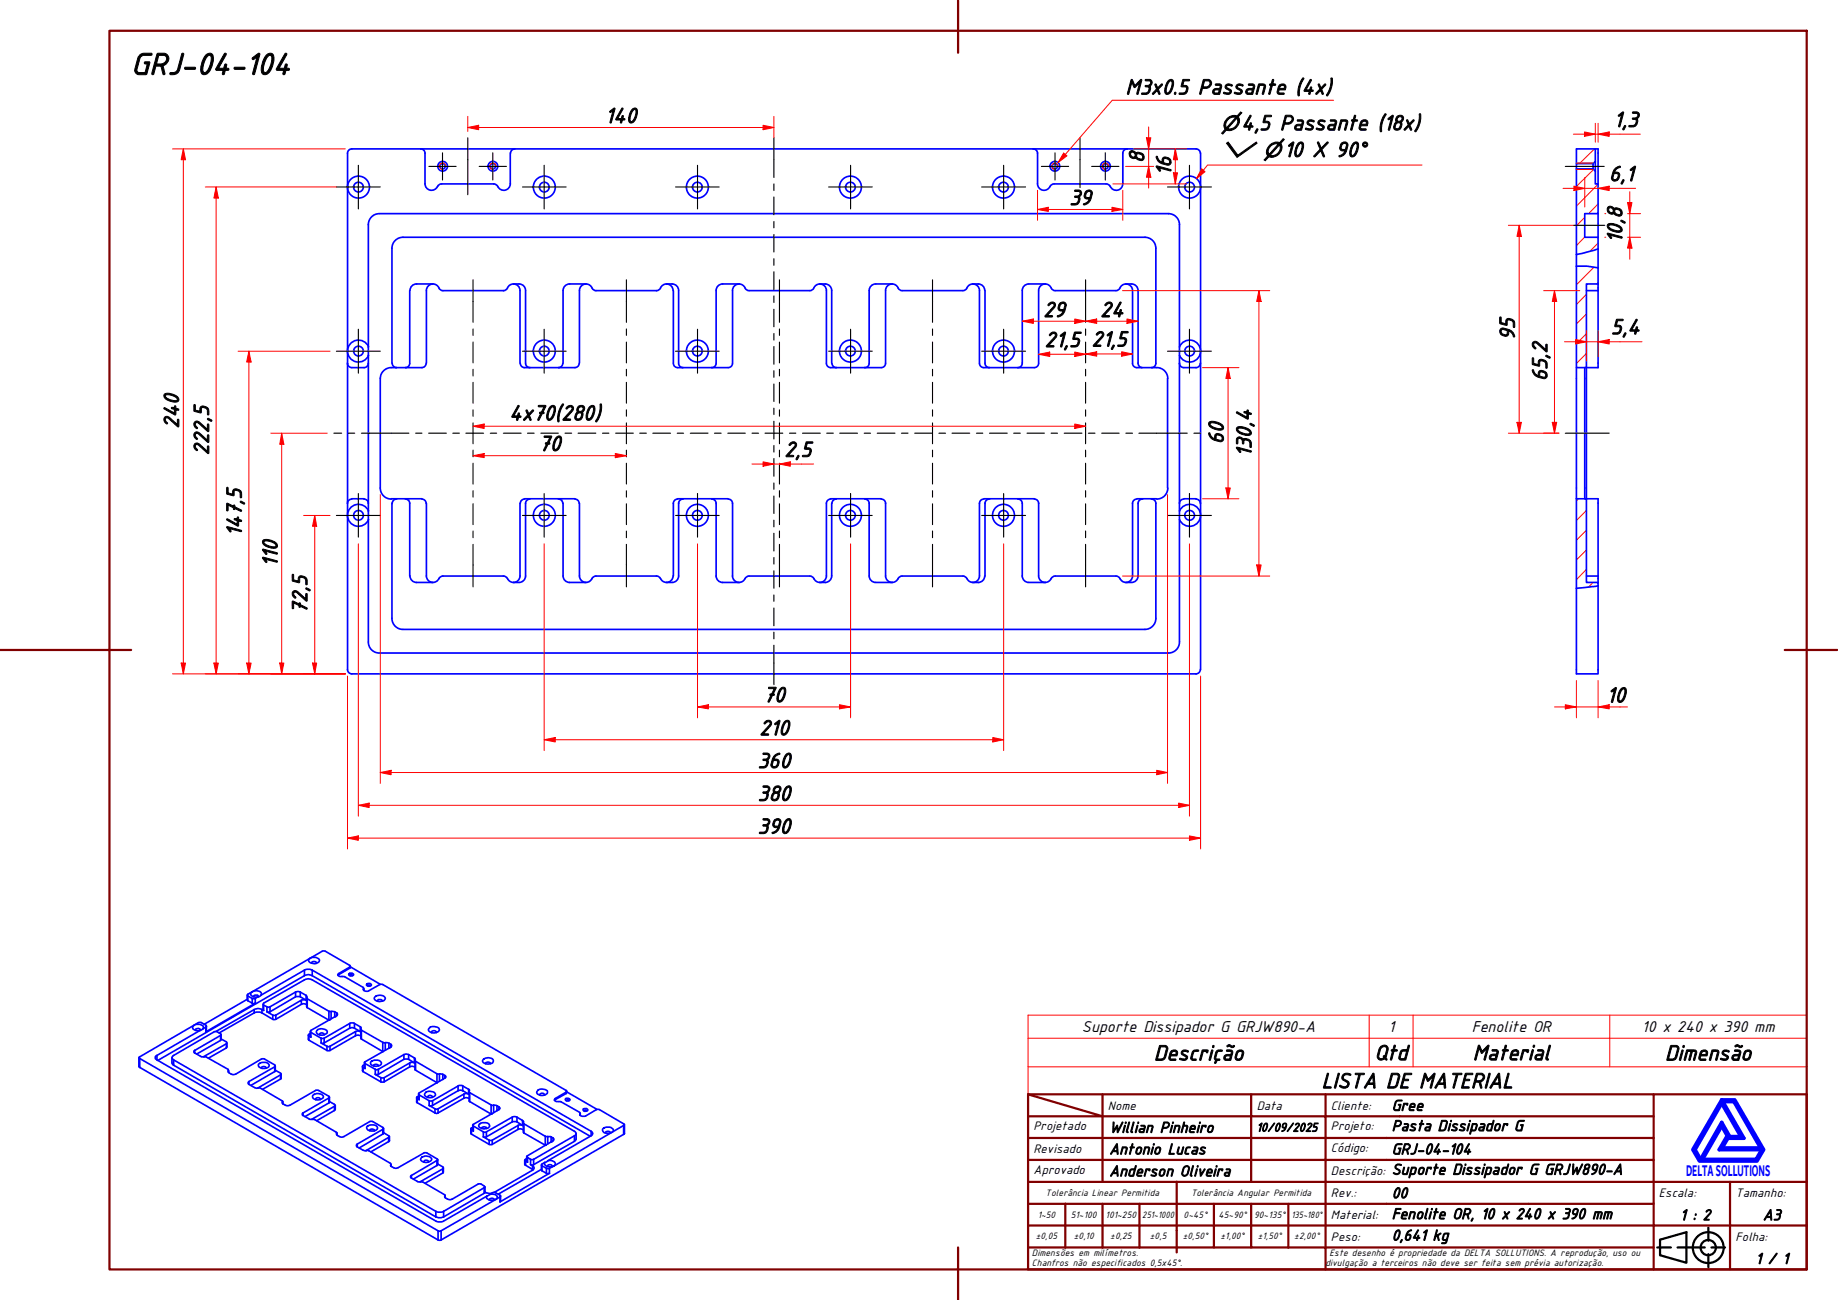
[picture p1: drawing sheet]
<svg xmlns="http://www.w3.org/2000/svg" width="420mm" height="297mm" viewBox="0 0 420 297" stroke-linecap="round" stroke-linejoin="round" font-family="sans-serif">
<!-- layer: Hatch (ABNT) -->
<g fill="none" stroke="#f00" stroke-width=".23">
<path d="M364.3 38.7l-3.9 3.9M364.5 34l-3.4 3.4M362.3 54.2l-1.9 1.9M362.3 49.6l-1.9 2M365.3 55.5l-1.8 1.9M365.3 46.6l-2.1 2.2M365.3 42.1l-4.9 5M362.6 76.2l-2.2 2.3M362.6 71.7l-2.2 2.3M362.6 67.2l-2.2 2.4M364.4 61.1l-4 4M365.3 64.6l-.3 .3"/>
<path d="M362.6 80.8l-2.2 2.2M360.8 114l-.4 .5M362.6 116.6l-2.2 2.3M362.6 130.1l-2.2 2.3M362.6 125.7l-2.2 2.2M362.6 121.1l-2.2 2.3M364.2 133.1l-1.1 1.1"/>
</g>
<!-- layer: Visible (ABNT) -->
<g fill="none" stroke="#00f" stroke-width=".38">
<path d="M79.4 35v45.2M96.2 34a.98 .98 0 0 1 1 1M97.2 35v7a1.49 1.49 0 0 0 1.1 1.5 1.49 1.49 0 0 0 1.7-.9M116.6 35v7a1.49 1.49 0 0 1-1.1 1.5 1.49 1.49 0 0 1-1.7-.9M117.7 34a.98 .98 0 0 0-1 1M236.2 34a.98 .98 0 0 1 1 1M237.2 35v7a1.49 1.49 0 0 0 1.2 1.5 1.49 1.49 0 0 0 1.6-.9M256.7 35v7a1.49 1.49 0 0 1-1.2 1.5 1.49 1.49 0 0 1-1.7-.9M257.7 34a.98 .98 0 0 0-1 1M273.4 34a.98 .98 0 0 1 1 1M273.4 34h-193a.98 .98 0 0 0-1 1M274.4 35v45.2"/>
<path d="M360.4 38.6h3.8l.5 .5v2.9h.6v6.8h-3v5.4h3v2.7M360.4 38.6v22.2M364.2 37.4v1.2M364.7 36.9v-2.9h-4.3v3.4M364.7 36.9l-.5 .5h-3.8v1.2M364.7 34h.6v8M364.7 36.9v2.2M86.7 48.8a2.51 2.51 0 0 0-2.5 2.5v95.4M86.7 48.8h180.4M89.6 56.7v26.3M100.9 42l-.5 .2-.4 .4M101 42h11.9"/>
<path d="M112.9 42l.5 .2 .4 .4M241 42l-.6 .2-.4 .4M241 42h11.9l.5 .2 .4 .4M264.2 56.7a2.51 2.51 0 0 0-2.5-2.5h-169.6a2.51 2.51 0 0 0-2.5 2.5M264.2 56.7v26.3M267.1 48.8a2.51 2.51 0 0 1 2.5 2.5v95.4M365.3 56.9l-4.9 1.3M365.3 56.9v27.1h-2.7v30h2.7v19.1M365.3 48.8v5.4M84.3 79.2a2.51 2.51 0 0 0-2.9-1.4 2.51 2.51 0 0 0-2 2.4M93.7 66.4v16.6M97.5 66.4v16.6"/>
<path d="M98.9 64.9h-3.7a1.49 1.49 0 0 0-1.5 1.5M100.3 65.8a1.49 1.49 0 0 0-1.6-.9 1.49 1.49 0 0 0-1.2 1.5M100.3 65.8l.4 .4 .6 .2M116 65.8l-.4 .4-.5 .2h-13.9M117.4 64.9l-1 .3-.4 .6M117.4 64.9a1.49 1.49 0 0 1 1.5 1.5M117.4 64.9a2.28 2.28 0 0 1 2.5 .6l.2 .9M118.9 66.4v16.6M120.1 66.4v16.6M128.7 66.4v16.6M132.5 66.4v16.6M133.9 64.9h-3.7a1.49 1.49 0 0 0-1.5 1.5"/>
<path d="M135.3 65.8a1.49 1.49 0 0 0-1.7-.9 1.49 1.49 0 0 0-1.1 1.5M135.3 65.8l.4 .4 .5 .2M136.2 66.4h13.9M151 65.8l-.4 .4-.5 .2M151 65.8a1.49 1.49 0 0 1 1.7-.9 1.49 1.49 0 0 1 1.2 1.5M152.4 64.9h1.3M153.6 64.9a1.49 1.49 0 0 1 1.5 1.5M153.9 66.4v16.6M155.1 66.4v16.6M163.7 66.4v16.6M165.2 64.9h3.8M165.2 64.9a1.49 1.49 0 0 0-1.5 1.5"/>
<path d="M167.4 66.4v16.6M170.3 65.8a1.49 1.49 0 0 0-1.7-.9 1.49 1.49 0 0 0-1.2 1.5M170.3 65.8l.4 .4 .5 .2M171.3 66.4h13.8M186 65.8l-.3 .4-.6 .2M186.1 65.8a1.49 1.49 0 0 1 1.6-.9 1.49 1.49 0 0 1 1.2 1.5M187.4 64.9a2.28 2.28 0 0 1 2.4 .6l.3 .9M188.9 66.4v16.6M190.1 66.4v16.6M198.7 66.4v16.6M202.4 66.4v16.6M204 64.9h-3.8a1.49 1.49 0 0 0-1.5 1.5"/>
<path d="M205.3 65.8a1.49 1.49 0 0 0-1.7-.9 1.49 1.49 0 0 0-1.2 1.5M205.3 65.8l.4 .4 .5 .2M206.2 66.4h13.9M221 65.8l-.3 .4-.6 .2M221 65.8a1.49 1.49 0 0 1 1.7-.9 1.49 1.49 0 0 1 1.2 1.5M222.4 64.9a2.28 2.28 0 0 1 2.4 .6l.3 .9M223.9 66.4v16.6M225.2 66.4v16.6M233.7 66.4v16.6M235.2 64.9a1.49 1.49 0 0 0-1.5 1.5M235.2 64.9h3.8M237.4 66.4v16.6"/>
<path d="M238.9 64.9l.7 .1 .7 .8M238.9 64.9a1.49 1.49 0 0 0-1.5 1.5M240.3 65.8l.4 .4 .5 .2h13.9M256 65.8l-.3 .4-.6 .2M256 65.8a1.49 1.49 0 0 1 1.7-.9 1.49 1.49 0 0 1 1.2 1.5M257.4 64.9a2.33 2.33 0 0 1 2.5 .6l.3 .9M258.9 66.4v16.6M260.2 66.4v16.6M269.6 79.2a2.51 2.51 0 0 1 2.8-1.4 2.51 2.51 0 0 1 2 2.4M360.4 60.8v23.2h2.2v-19.1h2.7M360.4 60.8a16.3 16.3 0 0 1 4.9 .4M362.6 66.4h2.7"/>
<path d="M79.4 80.2v72.8M79.4 80.2a2.51 2.51 0 0 0 2 2.5 2.51 2.51 0 0 0 2.9-1.5M79.4 83a.98 .98 0 0 0 1 1h2.8M84.2 83a.98 .98 0 0 1-1 1M86.9 86.5v25a2.51 2.51 0 0 0 2.5 2.5M89.4 84h7.1M89.4 84a2.51 2.51 0 0 0-2.5 2.5M89.7 83a.98 .98 0 0 0 .9 1M93.7 83a.98 .98 0 0 1-1 1M97.4 83a.98 .98 0 0 1-1 1M118.9 83a.98 .98 0 0 0 1 1h11.5M120.1 83a.98 .98 0 0 0 1 1"/>
<path d="M128.7 83a.98 .98 0 0 1-1 1M132.4 83a.98 .98 0 0 1-1 1M153.9 83a.98 .98 0 0 0 1 1M154.9 84h11.5M155.1 83a.98 .98 0 0 0 1 1M163.7 83a.98 .98 0 0 1-1 1M167.4 83a.98 .98 0 0 1-.9 1M188.9 83a.98 .98 0 0 0 1 1M190.2 83a.98 .98 0 0 0 1 1M198.7 83a.98 .98 0 0 1-1 1M202.4 83a.98 .98 0 0 1-.9 1h-11.6M223.9 83a.98 .98 0 0 0 1 1"/>
<path d="M224.9 84h11.6M225.2 83a.98 .98 0 0 0 1 1M233.7 83a.98 .98 0 0 1-1 1M237.4 83a.98 .98 0 0 1-1 1M258.9 83a.98 .98 0 0 0 1 1M259.9 84h3.3a2.93 2.93 0 0 1 3.7 1.9l.1 .6M260.2 83a.98 .98 0 0 0 .9 1M264.2 83a.98 .98 0 0 1-1 1M266.9 86.5v25M269.6 83a.98 .98 0 0 0 1 1M270.6 84h2.8M274.4 83a.98 .98 0 0 1-1 1"/>
<path d="M274.4 80.2a2.51 2.51 0 0 1-2 2.5 2.51 2.51 0 0 1-2.8-1.5M274.4 80.2v72.8M360.4 84v70h4.9v-20.2M362.3 84v30M80.4 114h2.8M80.4 114a.98 .98 0 0 0-1 1M83.2 114a.98 .98 0 0 1 1 1M84.3 116.8a2.51 2.51 0 0 0-3.9-1 2.51 2.51 0 0 0 0 3.9 2.51 2.51 0 0 0 3.9-1M89.4 114h7.1M89.6 115v26.3M90.6 114a.98 .98 0 0 0-.9 1M92.7 114a.98 .98 0 0 1 1 1"/>
<path d="M93.7 115v16.6M96.4 114a.98 .98 0 0 1 1 1M97.5 115v16.6a1.55 1.55 0 0 0 1.3 1.5 1.55 1.55 0 0 0 1.7-1.1l.8-.4M118.9 115v16.6a1.49 1.49 0 0 1-1.5 1.5M119.9 114h11.5M119.9 114a.98 .98 0 0 0-1 1M120.1 115v16.6a1.49 1.49 0 0 1-1.5 1.5h-1.2M121.1 114a.98 .98 0 0 0-1 1M127.7 114a.98 .98 0 0 1 1 1M128.7 115v16.6a1.49 1.49 0 0 0 1.5 1.5h3.7M131.4 114a.98 .98 0 0 1 1 1M132.5 115v16.6a1.55 1.55 0 0 0 1.3 1.5 1.55 1.55 0 0 0 1.7-1.1l.7-.4"/>
<path d="M153.9 115v16.6M154.9 114h11.5M154.9 114a.98 .98 0 0 0-1 1M155.1 115v16.6a1.49 1.49 0 0 1-1.5 1.5M156.1 114a.98 .98 0 0 0-1 1M162.7 114a.98 .98 0 0 1 1 1M163.7 115v16.6a1.49 1.49 0 0 0 1.5 1.5M166.5 114a.98 .98 0 0 1 .9 1M167.4 115v16.6a1.55 1.55 0 0 0 1.4 1.5 1.55 1.55 0 0 0 1.7-1.1l.7-.4M188.9 115v16.6a1.49 1.49 0 0 1-1.2 1.5 1.49 1.49 0 0 1-1.6-.9M189.9 114h11.5M189.9 114a.98 .98 0 0 0-1 1"/>
<path d="M190.1 115v16.6a1.49 1.49 0 0 1-1.5 1.5h-1.2M191.2 114a.98 .98 0 0 0-1 1M197.7 114a.98 .98 0 0 1 1 1M198.7 115v16.6a1.49 1.49 0 0 0 1.5 1.5h3.8M201.5 114a.98 .98 0 0 1 .9 1M202.4 115v16.6a1.49 1.49 0 0 0 1.2 1.5 1.49 1.49 0 0 0 1.7-.9M223.9 115v16.6a1.55 1.55 0 0 1-1.4 1.5 1.55 1.55 0 0 1-1.6-1.1l-.8-.4M224.9 114a.98 .98 0 0 0-1 1M224.9 114h11.6M225.2 115v16.6M226.2 114a.98 .98 0 0 0-1 1M232.7 114a.98 .98 0 0 1 1 1"/>
<path d="M233.7 115v16.6a1.49 1.49 0 0 0 1.5 1.5M236.4 114a.98 .98 0 0 1 1 1M237.4 115v16.6a1.49 1.49 0 0 0 1.5 1.5M258.9 115v16.6a1.55 1.55 0 0 1-1.4 1.5 1.55 1.55 0 0 1-1.6-1.1l-.8-.4M259.9 114a.98 .98 0 0 0-1 1M259.9 114h4.5M260.2 115v16.6a1.49 1.49 0 0 1-1.5 1.5h-1.3M261.1 114a.98 .98 0 0 0-.9 1M263.2 114a.98 .98 0 0 1 1 1M264.2 115v26.3M267 111.5a2.51 2.51 0 0 1-2.6 2.5M269.6 116.8a2.51 2.51 0 0 1 3.9-1 2.51 2.51 0 0 1 0 3.9 2.51 2.51 0 0 1-3.9-1"/>
<path d="M270.6 114a.98 .98 0 0 0-1 1M270.6 114h2.8M273.4 114a.98 .98 0 0 1 1 1M360.4 114h2.2v19.1h2.7v.7M93.7 131.6a1.49 1.49 0 0 0 1.5 1.5h3.7M101.2 131.6h13.9l.5 .2 1.1 1.1 .7 .2M136.2 131.6h13.9M152.4 133.1h1.3M153.9 131.6a1.55 1.55 0 0 1-1.4 1.5 1.55 1.55 0 0 1-1.7-1.1l-.7-.4M165.2 133.1h3.8M171.3 131.6h13.8M185.1 131.6l.6 .2 .3 .4"/>
<path d="M206.2 131.6l-.5 .2-.4 .4M206.2 131.6h13.9M225.1 131.6a1.49 1.49 0 0 1-1.5 1.5h-1.2M235.2 133.1h3.8M255.1 131.6h-13.9l-.5 .2-1.1 1.1-.7 .2M362.6 131.6h2.7M365.3 133.8l-4.9 .6M79.4 153a.98 .98 0 0 0 1 1h193M84.2 146.7a2.51 2.51 0 0 0 2.5 2.5M86.7 149.2h180.4M89.6 141.3a2.51 2.51 0 0 0 2.5 2.5h169.6a2.51 2.51 0 0 0 2.5-2.5M269.6 146.7a2.51 2.51 0 0 1-2.5 2.5"/>
<path d="M274.4 153a.98 .98 0 0 1-1 1M77.5 222.7l-.2 .2M77.5 222.4l-.3 .3 .1 .2 .9 .2M78.8 223.2l4.2 2.4M79.8 222.6l.7-.2 .3 .2a.56 .56 0 0 1-.5 .4 .56 .56 0 0 1-.5-.4zM79.9 221l-2.4 1.4v.3M80 222.9a.29 .29 0 0 1 .3-.2 .29 .29 0 0 1 .3 .2M80.1 221l-2.6 1.7M80.1 220.9l6.8 4M83.1 226.1v.1M83.8 224.9a.55 .55 0 0 1 .7-.2 .55 .55 0 0 1 .3 .5l-.6 .1-.4-.1zM84.1 225.3a.29 .29 0 0 1 .3-.3 .29 .29 0 0 1 .2 .3"/>
<path d="M86.8 225l-2.5 1.4a.7 .7 0 0 1-.7 .1 .7 .7 0 0 1-.5-.6M31.7 243.7l.2 .2M64.3 246.4l-.2 .2M76.6 253.5l-.1 .2M126.9 251.3l-.2 .1M126.9 251l-.2 .4 .3 .2 .8 .1M126.9 251v.3M128.3 251.8l4.2 2.4M129.2 251.1a.55 .55 0 0 1 .7-.2 .55 .55 0 0 1 .3 .5l-.6 .2-.3-.2zM129.4 249.5l-2.5 1.5M129.5 251.5l.3-.2 .2 .2M129.5 249.6l-.1 .3-2.5 1.4"/>
<path d="M129.5 249.5l7 4M132.7 254.7l-.1 .1M133.4 253.4l.7-.1 .3 .2a.56 .56 0 0 1-.6 .4 .56 .56 0 0 1-.5-.4zM133.5 253.9l.4-.3 .2 .3M136.3 253.5l-2.4 1.5a.81 .81 0 0 1-1.3-.5M142.7 259l-.1 .2M89 260.7l-.2 .1M101.3 267.8l-.1 .2M120 266.1l.1 .1M121.7 267.2l.2 .1M100.1 283.3h.7"/>
<circle cx="101.2" cy="38" r=".6"/>
<circle cx="101.2" cy="38" r="1.11"/>
<circle cx="112.7" cy="38" r=".6"/>
<circle cx="112.7" cy="38" r="1.11"/>
<circle cx="241.1" cy="38" r=".6"/>
<circle cx="241.1" cy="38" r="1.11"/>
<circle cx="252.7" cy="38" r=".6"/>
<circle cx="252.7" cy="38" r="1.11"/>
<circle cx="81.9" cy="42.8" r="1.11"/>
<circle cx="81.9" cy="42.8" r="2.51"/>
<circle cx="124.4" cy="42.8" r="1.11"/>
<circle cx="124.4" cy="42.8" r="2.51"/>
<circle cx="159.4" cy="42.8" r="1.11"/>
<circle cx="159.4" cy="42.8" r="2.51"/>
<circle cx="194.4" cy="42.8" r="1.11"/>
<circle cx="194.4" cy="42.8" r="2.51"/>
<circle cx="229.4" cy="42.8" r="1.11"/>
<circle cx="229.4" cy="42.8" r="2.51"/>
<circle cx="271.9" cy="42.8" r="1.11"/>
<circle cx="271.9" cy="42.8" r="2.51"/>
<circle cx="81.9" cy="80.2" r="1.11"/>
<circle cx="124.4" cy="80.2" r="1.11"/>
<circle cx="124.4" cy="80.2" r="2.51"/>
<circle cx="159.4" cy="80.2" r="1.11"/>
<circle cx="159.4" cy="80.2" r="2.51"/>
<circle cx="194.4" cy="80.2" r="1.11"/>
<circle cx="194.4" cy="80.2" r="2.51"/>
<circle cx="229.4" cy="80.2" r="1.11"/>
<circle cx="229.4" cy="80.2" r="2.51"/>
<circle cx="271.9" cy="80.2" r="1.11"/>
<circle cx="81.9" cy="117.7" r="1.11"/>
<circle cx="124.4" cy="117.7" r="1.11"/>
<circle cx="124.4" cy="117.7" r="2.51"/>
<circle cx="159.4" cy="117.7" r="1.11"/>
<circle cx="159.4" cy="117.7" r="2.51"/>
<circle cx="194.4" cy="117.7" r="1.11"/>
<circle cx="194.4" cy="117.7" r="2.51"/>
<circle cx="229.4" cy="117.7" r="1.11"/>
<circle cx="229.4" cy="117.7" r="2.51"/>
<circle cx="271.9" cy="117.7" r="1.11"/>
</g>
<!-- layer: Visible Narrow (ABNT) -->
<path d="M101.9 38.1a.73 .73 0 0 0-.6-.8 .73 .73 0 0 0-.8 .6 .73 .73 0 0 0 .6 .8M113.4 38.1a.73 .73 0 0 0-.6-.8 .73 .73 0 0 0-.8 .6 .73 .73 0 0 0 .6 .8M241.9 38.1a.73 .73 0 0 0-.6-.8 .73 .73 0 0 0-.9 .6 .73 .73 0 0 0 .6 .8M253.4 38.1a.73 .73 0 0 0-.6-.8 .73 .73 0 0 0-.8 .6 .73 .73 0 0 0 .6 .8M360.4 38.7h3.9M360.4 37.3h3.9" fill="none" stroke="#f00" stroke-width=".23"/>
<!-- layer: Visible (ABNT) -->
<circle cx="124.7" cy="261.7" r=".19" fill="#00f"/>
<path d="M107.6 258.9l.2 .2M119.6 258.6l.2 .3M111.8 261.5h.7" fill="none" stroke="#00f" stroke-width=".38"/>
<circle cx="112.3" cy="254.6" r=".19" fill="#00f"/>
<path d="M70.5 237.5l.1 .2M82.5 237.2l.1 .2M74.7 240h.7M82.9 244.6l.1 .2M87.1 247.2h.7M87.5 240.3h.1M94.9 244.3l.1 .2M95.2 251.8l.2 .2M99.4 254.3l.4 .1 .3-.1M99.9 247.4h.1M107.3 251.5l.1 .2" fill="none" stroke="#00f" stroke-width=".38"/>
<circle cx="75.2" cy="233.1" r=".19" fill="#00f"/>
<g fill="none" stroke="#00f" stroke-width=".38">
<path d="M46 233.7h-.7l-13.5 7.8 .1 .4M47.1 234.2l.1 .2-.1 1.4 .1-.1v-1.2M49 235.8h.7M50.4 236.2l.1 .2-.1 1.3 .1-1.3M51.8 238l.1 .3-.1 1.1 .1-1.1M57.7 228.1h.7v1.1l-.4 .1-.3-.1zM58.1 230.7l.9-.3 .6 .2 .3 .1v.7l-.6-.1-1.2 .1zM60.3 229.2l-.2 .3 .2 1.4-.2-1.4M61 230l.3 .2 .4-.2v1.2h-.7zM62.4 232h.7v.9h-.7zM69.6 223.9l.9-.3 .9 .3M69.6 221.7l.6-.2 1.2 .2v1.2l-.9-.2-.9 .2z"/>
<path d="M70.2 227.9v2.3l-.1-.2v-2M70.5 236.5v1M70.6 236.3l-.1 .2 .1 1.2M71.1 235.4l-.2 .3 .2 1.3-.2-1.3M73.4 237.2h.7v1.1l-.4 .1-.3-.1zM75.4 239.1l-.3 .1-.4-.1v.9M75.7 232.8v-1.7h-.5v2M78.2 223.1l.6 .1M79.9 221.2l.2-.4-.2-.2-5.5-3.3h-.6l-17.2 9.9-.1 .2 .1 1.2-.1-1.2M80.1 220.8v.2M81.3 236.7l.6-.2 .6 .2M81.3 236.7v-1l-5.9 3.4"/>
<path d="M81.3 236.7l-5.9 3.3v-.9M82.4 234.6l.1 .2 .1 .6M82.4 234.6l-1.6-.9h-.7l-6 3.5M82.4 234.6v1.1l-.5-.1-.6 .1M82.5 235.2v2M82.6 235.4v2l4.9 2.9v-2.1M82.6 235.4l4.9 2.8M83 225.6l.1 .3M83.1 225.9v.3M86.8 225h.7l42 24.2-.1 .7M87.5 238.2h.6M88.1 238.2l.8 .2"/>
<path d="M88.1 238.2v1.8M88.9 238.4l.6 .5-.2 .4-6 3.4 .1 1.4-.1-.1v-1.2M88.9 238.4v1M31.7 241.7v2M31.9 241.9v2l68.2 39.4v-2.1M31.9 241.9l68.2 39.3M35.6 241.3l.3-.1v1l-.4-.3zM39.7 241.2l-.2 .1a.51 .51 0 0 0-.2 .5 .51 .51 0 0 0 .4 .4v1.2l-.4-.5v-1.2M46.7 241.5h.5M52.1 244.3l.1 .7M52.3 244.6v.4M59.8 242h.7"/>
<path d="M62.8 243.8l-5.9 3.3-.2 .4 1.5 1 1.4 .2 5 2.9v.2M62.8 243.3l.1 .3-.1 .2M62.9 243.6l-.1 1.2v-1M64.1 245.2l.2 .2-.2 1.2-4.1 2.3M64.3 245.4v1M64.6 251.8v.3M64.6 251.7v.5M69.3 254.9l1.5 .9h1.1l5.1 2.9v.2M69.3 254.3l-.2 .2 .2 .4M69.3 254.3v.6M72.8 249.2h-.7l-5.8 3.3a1.46 1.46 0 0 1-1.8-.5l.1-.2M75.2 250.5l.1 .2-.1 .2"/>
<path d="M75.2 250.9v1.1M75.2 250.9l-5.9 3.4M75.2 252l-5.5 3.1M75.3 250.7l-.1 1.3M76.5 252.3l.1 .3-.1 .2v.9l-4.1 2.4M76.6 252.6v.9M77 258.9v.4M82.9 243.7v.9M83 243.4l-.1 .2 .1 1.2M85.2 256.3h-.7l-5.9 3.4a1.18 1.18 0 0 1-1.6-.8M85.8 244.3l.3 .2 .4-.2v1.2h-.7zM87.5 258l-5.8 3.4-.2 .4 1.5 1 1.3 .1 5 3v.3a1.43 1.43 0 0 0 1.7 .6l5.9-3.4h.7"/>
<path d="M87.5 257.6l.2 .3-.2 .1M87.7 257.9v1l-.2 .2v-1.1M88.8 259.5l.2 .2-.2 .2v.9l-4 2.4M89 259.7v1M93.7 243.8l-5.9 3.4v-1h-.7v1M93.7 243.8l.6-.2 .6 .3M94.7 241.7l.3 .8M94.7 241.7l-1.3-.7-.9-.1-6 3.4M94.7 241.7v1.2l-.1-.2-.9 .2v.9M94.9 242.3v2M95 242.5v2l4.9 2.9v-2.1M95 242.5l4.9 2.8"/>
<path d="M95.2 250.8v1M95.4 250.6l-.2 .1 .2 1.3M98.1 251.5h.8v1.1l-.4 .1-.4-.1zM99.9 245.3l.6 .1M100.5 245.4l.7 .1M100.5 245.4v1.7M101.2 245.5l.7 .4v.3l-6.2 3.7 .1 1.4-.1-.1v-1.2M101.2 245.5l.1 1.1M106 250.9l-5.9 3.4v-.9l-.3 .1-.4-.1v.9M106 250.9l.7-.1 .6 .2M107.1 248.9l.2 .2 .1 .6M107.1 248.9l-1.5-.9h-.7l-6 3.5"/>
<path d="M107.1 248.9v1.1l-.4-.1-.7 .1v.9M107.3 249.5v2M107.4 249.7v2l4.9 2.9v-2.1M107.4 249.7l4.9 2.8M107.6 258v.9M107.8 257.7l-.2 .2 .2 1.2M110.5 258.6l.4 .1 .3-.1v1.2h-.7zM112.3 252.5h.5M112.8 252.5l.8 .2M112.8 252.5v1.7M113.6 252.7l.7 .5-.3 .3-5.9 3.5 .1 1.4-.1-.1v-1.2M113.6 252.7l.1 1"/>
<path d="M118.4 258l-5.9 3.5v-1h-.7v1M118.4 258l.7-.1 .5 .3M119.4 256l.3 .3-.1 .4 .2 .1M119.4 256l-1.2-.7-.7-.2-6.3 3.5M119.4 256v1.2l-.1-.2-.9 .2v.8M119.6 256.6v2M119.8 256.8v2.1l4.9 2.8v-2.1M119.8 256.8l4.9 2.8M124.7 259.6l.5 .1M125.2 259.7l.8 .1M125.2 259.7v1.7M126 259.8l.6 .5-.2 .4-5.9 3.4 .1 1.4-.2-.1v-1.1"/>
<path d="M126 259.8v1.1M127.8 251.7l.5 .1M129.5 249.4v.2M131.3 258.5l.2 .1a.51 .51 0 0 1 .2 .5 .51 .51 0 0 1-.4 .4v1.3l.4-.5v-1.3M132.5 254.2l.1 .5M132.7 254.4v.3M135.1 258.5l.2 .1a.51 .51 0 0 1 .2 .5 .51 .51 0 0 1-.4 .4zM136.3 253.5h.7l5.7 3.3-.1 .4M142.6 257.2l-17 9.7M142.6 257.2v2l-41.8 24.1v-2.1M142.7 257v2M89.3 266v.5"/>
<path d="M94 269.2l1.5 .9h1.2l5 2.9v.4a1.29 1.29 0 0 0 1.7 .6l5.9-3.4h.7M94 268.6l-.1 .2 .1 .4M94 268.6v.6M99.6 276.8l.6 .2 1.2-.2v1.3l-.6 .1-1.2-.1zM99.6 279l.6 .2 1.2-.2M99.9 264.8l.2 .2-.2 .2M99.9 265.2v1.1M99.9 265.2l-5.9 3.4M99.9 266.3l-5.4 3.1M100.1 265v1.1l-.2 .2M101.2 266.6l.1 .1-.1 1.3-4 2.4M101.3 266.9v.9"/>
<path d="M101.7 273.2v.4M110.7 271l.2 .2-.2 .2v1.3l.2-.2v-1.3M111.1 272.5l1.2 .2M112.6 272.5l.4-.1 .3 .1M114.3 273.1l.1 .1-.1 .3M114.3 273.5l-13.5 7.7M114.4 273.3v1.2l-.1 .1v-1.1M120 265.1v1M120.1 264.9l-.1 .2 .1 .2v.9M121.3 264.9h.7v1.2l-.3 .1-.4-.1zM121.7 267.2v-.8l.2 .1a.51 .51 0 0 1 .2 .5 .51 .51 0 0 1-.4 .4M123.9 266l-.1 .2 .1 1.3-.1-1.3"/>
<path d="M124.9 266.9l.4 .2 .3-.2v1.2h-.7zM100.1 281.2l.4 .2 .3-.2"/>
</g>
<circle cx="88.9" cy="239.4" r=".19" fill="#00f"/>
<g fill="none" stroke="#00f" stroke-width=".38">
<path d="M56.9 247.1v.7M62.8 244.8l-5.5 3.2M64.1 245.6l-5.2 3.1M76.5 252.8l-5.3 3M83.3 243.3l-.3 .1M87.5 259.1l-5.4 3.2M88.8 259.9l-5.2 3M95.7 250.4l-.3 .2M101.2 246.6h.1M108.1 257.6l-.3 .1M113.6 253.7h.1M81.7 261.4v.7"/>
<path d="M101.2 267.1l-5.2 3M120.4 264.7l-.3 .2"/>
</g>
<circle cx="126" cy="260.9" r=".19" fill="#00f"/>
<g fill="none" stroke="#00f" stroke-width=".38">
<path d="M46 233.7l1.1 .5M49.7 235.8l.7 .4M50.4 236.6l-5.9 3.4M50.4 237.7l-5.4 3.1M50.5 237.4l1.3 .6M56.5 228.3l-9.8 5.7M56.6 227.6l1.1 .5M56.6 228.6l1.1 .6M58.1 231.4l-8 4.6M58.1 230.7l-8.8 5M58.4 229.2l-11.3 6.6M59.9 231.4l2.5 1.5"/>
<path d="M59.9 230.7l.4 .2M60.3 229.7l.7 .3M61 231.2l1.4 .8M68.9 229.5l.6-.2 .6 .3M70 227.4l-1.4-.7-.8-.1-6.1 3.4M70 227.4l.2 .5M70 227.4v1.1h-1.1M70.2 230.2l5 2.9M70.2 228.2l5 2.9M70.6 237.7l4.1 2.3M70.6 236.7l.5 .3M71.1 235.9l2.3 1.3"/>
<path d="M73.4 238.3l1.3 .8M75.7 231.1l.8 .1M76.5 231.2l.6 .4 .1 .2-.2 .3-5.9 3.3M76.5 231.2v1.1M79.9 234.9l.5-.1 .6 .1M79.9 234.9l-5.8 3.4M79.9 233.9v1M81 234.9l1.4 .8M81 233.9v1M89.3 238.6v.7M44.5 240.6l1.5 .9h.7M44.5 240l-.2 .2 .2 .4"/>
<path d="M44.5 240v.6M47.2 241.5l4.9 2.8M59.8 242l-5.9 3.4a1.22 1.22 0 0 1-1.7-.7M60.5 242l2.3 1.3M62.9 244.5l1.2 .7M72.8 249.2l2.4 1.3M75.3 251.7l1.2 .6M83 244.8l4.1 2.4M83 243.9l.4 .2M83.4 243l2.4 1.3M85.2 256.3l2.3 1.3M85.8 245.5l1.3 .7"/>
<path d="M87.7 258.8l1.1 .7M92.3 242h1.1M92.3 242l-5.8 3.5M92.3 241v1M93.4 242l1.3 .9M93.4 241v1M93.7 242.9l-5.9 3.3M95.4 252l4 2.3M95.4 251l.4 .3M95.8 250.2l2.3 1.3M98.1 252.6l1.3 .8M101.7 245.7v.7"/>
<path d="M104.7 249.2l.5-.1 .6 .1M104.7 249.2l-5.8 3.4M104.7 248.1v1.1M105.8 249.2l1.3 .8M105.8 248.1v1.1M106 250l-5.9 3.4M107.8 259.1l4 2.4M107.8 258.2l.4 .2M108.2 257.3l2.3 1.3M110.5 259.8l1.3 .7M114 252.9v.6M117.1 256.3h1.1"/>
<path d="M117.1 256.3l-5.9 3.5M117.1 255.3v1M118.2 256.3l1.2 .9M118.2 255.3v1M118.4 257.2l-5.9 3.3M97.6 263.4l2.3 1.4M100.1 266l1.1 .6M110 270.6l.7 .4M110.9 272.3l.2 .2M113.3 272.5l1 .6M120.1 266.2l1.6 1M120.1 265.3l.5 .2"/>
<path d="M120.6 264.5l.7 .4M121.3 266.1l.4 .3M121.7 267.4l-8.7 5.1M123.8 267.2l-9.9 5.6M123.9 266.4l1 .5M123.9 267.5l1 .6M125.6 268.1l-11.3 6.5M126.4 260v.7"/>
</g>
<circle cx="76.5" cy="232.3" r=".19" fill="#00f"/>
<g fill="none" stroke="#00f" stroke-width=".38">
<path d="M70.7 219.1a1.45 1.45 0 0 1 2.3 .4 1.44 1.44 0 0 1-2.5 0zM44.7 235.4a.55 .55 0 0 1 .5-.4 .55 .55 0 0 1 .6 .4M45.7 235.4l-9.8 5.8M46.4 235.1l-.7 .3M46.4 235.1l.1-.2a1.06 1.06 0 0 0-1.5-.9 .71 .71 0 0 0-.9 .6 .71 .71 0 0 0 .7 .8h.9M47.1 234.7l-.7 .4M49 235.8l-9.3 5.4M51.8 239.4l-4.2 2.4M51.8 238.5l-5.3 3M58 227.8a.57 .57 0 0 1 .5-.4 .57 .57 0 0 1 .6 .4M59 227.8l-.6 .3M59.7 227.4l-.7 .4"/>
<path d="M59.7 227.4l.1-.2a1.22 1.22 0 0 0-1.9-.7 .64 .64 0 0 0-.6 .7 .64 .64 0 0 0 .7 .6h1M63.1 232l5.8-3.5v1l-5.8 3.4M67.6 227.8h1M67.6 227.8l-5.9 3.4M67.6 226.7v1.1M68.6 227.8l1.4 .7M68.6 226.7v1.1M69.6 223.9l-9.3 5.3M69.6 222.9l-33.5 19.4M69.6 221.7l-9.9 5.7M70.9 236.1l-.3 .2M71.2 220.1a.57 .57 0 0 1 .6-.4 .57 .57 0 0 1 .5 .4"/>
<path d="M71.4 223.9l59.9 34.6M71.4 222.9l63.5 36.7M71.4 221.7l63.7 36.8M72.6 235.3a1.89 1.89 0 0 1 2.2 .3 1.1 1.1 0 0 1-1.5 .9 .74 .74 0 0 1-.8-.3 .74 .74 0 0 1 .1-.9zM73 236.5a.55 .55 0 0 1 .6-.5 .55 .55 0 0 1 .5 .5M77 231.4v.7M85.7 227.8a1.5 1.5 0 0 1 2.4 .4 1.54 1.54 0 0 1-2.6-.1zM86.3 228.8a.56 .56 0 0 1 .5-.4 .56 .56 0 0 1 .6 .4M98.3 234.7a1.76 1.76 0 0 1 2.1 .4 .89 .89 0 0 1-1.1 .9l-.9-.2a.56 .56 0 0 1-.5-.5 .56 .56 0 0 1 .4-.6zM98.6 236a.59 .59 0 0 1 .6-.5 .59 .59 0 0 1 .6 .5M35.9 242.2l63.7 36.8M39.7 243.4l59.9 34.7"/>
<path d="M39.7 242.2l59.9 34.6M59.2 243.1a1.47 1.47 0 0 1 2.3 .4 1.48 1.48 0 0 1-2.4-.1zM59.8 244.1a.57 .57 0 0 1 .5-.4 .57 .57 0 0 1 .5 .4M71.6 250.2a1.7 1.7 0 0 1 2.3 .2 1.1 1.1 0 0 1-1.4 .9l-.9-.3-.2-.4zM72.1 251.3a.55 .55 0 0 1 .6-.5 .55 .55 0 0 1 .5 .5M83.9 257.4a1.5 1.5 0 0 1 2.4 .4 1.48 1.48 0 0 1-2.5-.1zM84.5 258.4a.56 .56 0 0 1 .6-.4 .56 .56 0 0 1 .5 .4M84.8 242.6a1.5 1.5 0 0 1 2.4 .4 1.48 1.48 0 0 1-2.5-.1zM85.4 243.6a.56 .56 0 0 1 .5-.4 .56 .56 0 0 1 .6 .4M97.2 249.7a1.5 1.5 0 0 1 2.4 .5 1.54 1.54 0 0 1-2.6-.1zM97.8 250.7a.55 .55 0 0 1 .5-.4 .55 .55 0 0 1 .6 .4M109.6 256.8a1.5 1.5 0 0 1 2.4 .5 1.54 1.54 0 0 1-2.6-.1z"/>
<path d="M110.1 257.9a.66 .66 0 0 1 1.2-.2l-.1 .2M110.5 242a1.56 1.56 0 0 1 2.3 .3 1.18 1.18 0 0 1-1.8 .8l-.3-.2a.52 .52 0 0 1-.2-.9zM111 243.1a.57 .57 0 0 1 .5-.4 .57 .57 0 0 1 .6 .4M123.1 249a1.76 1.76 0 0 1 2.1 .4 1.24 1.24 0 0 1-1.8 .8l-.3-.1a.56 .56 0 0 1-.4-.5 .56 .56 0 0 1 .4-.6zM123.4 250.2a.55 .55 0 0 1 .5-.4 .55 .55 0 0 1 .6 .4M131.3 259.5l-9.3 5.4M135.1 259.5l-9.9 5.7M137.9 257.9a1.5 1.5 0 0 1 2.3 .4 1.56 1.56 0 0 1-2.4 .1zM138.4 258.9a.57 .57 0 0 1 .6-.4 .57 .57 0 0 1 .5 .4M96.3 264.5a1.5 1.5 0 0 1 2.4 .5 1.54 1.54 0 0 1-2.6-.1zM96.9 265.5a.55 .55 0 0 1 .5-.4 .55 .55 0 0 1 .6 .4M110.7 272.7l-9.3 5.4"/>
<path d="M110.7 271.4l-9.3 5.4M111.3 273.3l-9.9 5.7M111.9 274.2a.57 .57 0 0 1 .5-.4 .57 .57 0 0 1 .6 .4M112 272.9l-.7 .4M112 272.9l.6-.1a.78 .78 0 0 1 .8 .3 .78 .78 0 0 1 .1 .8 1.5 1.5 0 0 1-2.3-.4l.1-.2M112.6 272.5l-.6 .4M124.5 265.6l-.6 .4M125.2 266.6a.55 .55 0 0 1 .5-.5 .55 .55 0 0 1 .5 .5M125.2 265.2l-.7 .4M125.2 265.2a1.21 1.21 0 0 1 1.7 .9 1.46 1.46 0 0 1-2.4-.3v-.2M131.3 260.8l-9.3 5.3"/>
</g>
<path d="M235 237.2h178v-5.2h-178v11.8M313 232v11.8M323 232v11.8M368 232v11.8M413 237.2v6.6h-178M235 243.8v6.2h178v-6.2" fill="none" stroke="#f00" stroke-width=".23"/>
<!-- layer: Borda A3/A4 (ABNT) -->
<g fill="none" stroke="#800000" stroke-width=".51">
<path d="M25 7h388v283.1h-388zM219 0v12.1M0 148.5h30M408 148.5h12M235 250l17 5.1h-17M235 250h178v40.1h-178zM252 255.1h34v4.9h17M252 255.1v15M252 250v5.1M286 250v5.1h17v4.9M303 250v5.1h75M378 250v20.1h-143"/>
<path d="M235 260h51v10.1M235 275.1h17M243.5 275.1v9.9M260.5 275.1h-8.5v9.9M269 270.1v16.1M277.5 275.1v9.9h-42.5M286 275.1v9.9h8.5M294.5 275.1v9.9M303 275.1h-42.5v9.9M303 260v5h-68M303 275.1v9.9h75M303 260h75"/>
<path d="M303 275.1h75M378 265h-75v10.1M395.5 270.1v9.9h17.5M413 270.1h-35v9.9h17.5v10.1M219 285v12M235 280h143v10.1M277.5 285h8.5M294.5 285h8.5v5.1"/>
</g>
<path d="M393.6 257.3l1.2 2.2-1.8 3.2h9.7l-1.3 2.2h-12.2zM393.6 252.1l4.4 7.6h-2.6l-1.8-3.2-4.9 8.4-1.2-2.2zM393.6 251.3h3l6.6 11.4-1.6 2.6h-13.1l-1.5-2.6zM393.8 251.7h2.6l6.1 10.6h-8.8l1.3-2.2h3.7zM395 259.7h.2l-.1 .2z" fill="none" stroke="#00f" stroke-width=".83"/>
<!-- layer: 0 -->
<path d="M388.5 265.3h13.1" fill="none" stroke="#000" stroke-width=".23"/>
<g fill="none" stroke="#000" stroke-width=".51">
<path d="M378.8 285h3.2M379.5 283.3l6-1.8v7l-6-1.7zM383.5 285h6.2M390.5 280.5v3M390.5 286.6v2.9M391.2 285h3.1"/>
<circle cx="390.5" cy="285.1" r="3.5"/>
<circle cx="390.5" cy="285.1" r="1.75"/>
</g>
<!-- layer: Marca de centro (ISO) -->
<g fill="none" stroke="#000" stroke-width=".25">
<path d="M81.9 37.8v9.9M98 38h6.3M101.2 34.9v6.2M109.5 38h6.3M112.6 34.9v6.2M124.4 37.8v9.9M159.4 37.8v9.9M194.4 37.8v9.9M229.4 37.8v9.9M238.1 38h6.2M241.2 34.9v6.2M249.6 38h6.2"/>
<path d="M252.7 34.9v6.2M271.9 37.8v9.9M76.9 42.7h10M119.4 42.7h10M154.4 42.7h10M189.4 42.7h10M224.4 42.7h10M266.9 42.7h10M81.9 75.2v10.1M124.4 75.2v10.1M159.4 75.2v10.1M194.4 75.2v10.1"/>
<path d="M229.4 75.2v10.1M271.9 75.2v10.1M76.9 80.2h10M119.4 80.2h10M154.4 80.2h10M189.4 80.2h10M224.4 80.2h10M266.9 80.2h10M76.9 117.8h10M81.9 112.8v9.9M119.4 117.8h10M124.4 112.8v9.9"/>
<path d="M154.4 117.8h10M159.4 112.8v9.9M189.4 117.8h10M194.4 112.8v9.9M224.4 117.8h10M229.4 112.8v9.9M266.9 117.8h10M271.9 112.8v9.9"/>
</g>
<path d="M41.9 151.5v2.5" fill="none" stroke="#f00" stroke-width=".23"/>
<path d="M41.4 151.5h1l-.5 2.5z" fill="#f00"/>
<path d="M41.9 34v2.5M41.4 151.5h1l-.5 2.5z" fill="none" stroke="#f00" stroke-width=".23"/>
<path d="M41.9 34l.5 2.5h-1z" fill="#f00"/>
<path d="M39.4 34h39.5M41.9 34l.5 2.5h-1zM41.9 36.5v115M108.1 97.4h2.6M39.4 154h39.5" fill="none" stroke="#f00" stroke-width=".23"/>
<!-- layer: Linha de centro (ISO) -->
<g fill="none" stroke="#000" stroke-width=".25">
<path d="M108.1 63.9v9.7M108.1 75.2v1.4M108.1 78.2v4.7M143.2 63.9v9.7M143.2 75.2v1.4M143.2 78.2v4.7M178.2 63.9v9.7M178.2 75.2v1.4M178.2 78.2v4.7M213.2 63.9v9.7M213.2 75.2v1.4M213.2 78.2v4.7"/>
<path d="M248.2 63.9v9.7M248.2 75.2v1.4M248.2 78.2v4.7M76.3 99h1.8M79.6 99h1.5M82.6 99h10.9M95 99h1.5M98 99h4M103.5 99h1.5M106.5 99h4.1M108.1 84.4v1.5M108.1 87.4v4.7"/>
<path d="M108.1 93.6v1.5M108.1 96.6v4.8M112.1 99h1.4M115.1 99h4M120.6 99h1.5M123.6 99h4M129.2 99h1.5M132.1 99h4.1M137.7 99h1.5M140.7 99h4.1M143.2 84.4v1.5M143.2 87.4v4.7"/>
<path d="M143.2 93.6v1.5M143.2 96.6v4.8M146.2 99h1.6M149.2 99h4.1M154.8 99h1.5M157.8 99h4.1M163.3 99h1.5M166.4 99h4M171.9 99h1.5M174.9 99h4M178.2 84.4v1.5M178.2 87.4v4.7"/>
<path d="M178.2 93.6v1.5M178.2 96.6v4.8M180.5 99h1.4M183.5 99h4M189 99h1.5M192 99h4M197.5 99h1.5M200.5 99h4.1M206.1 99h1.5M209.1 99h4M213.2 84.4v1.5M213.2 87.4v4.7"/>
<path d="M213.2 93.6v1.5M213.2 96.6v4.8M214.6 99h1.6M217.6 99h4.1M223.2 99h1.5M226.2 99h4.1M231.7 99h1.5M234.8 99h4M240.3 99h1.4M243.3 99h4M248.2 84.4v1.5M248.2 87.4v4.7"/>
<path d="M248.2 93.6v1.5M248.2 96.6v4.8M248.8 99h1.5M251.8 99h4M257.4 99h1.5M260.3 99h11.1M272.9 99h1.5M108.1 102.9v1.5M108.1 105.8v4.8M108.1 112.1v1.5M108.1 115.1v4.8M143.2 102.9v1.5"/>
<path d="M143.2 105.8v4.8M143.2 112.1v1.5M143.2 115.1v4.8M178.2 102.9v1.5M178.2 105.8v4.8M178.2 112.1v1.5M178.2 115.1v4.8M213.2 102.9v1.5M213.2 105.8v4.8M213.2 112.1v1.5M213.2 115.1v4.8M248.2 102.9v1.5"/>
<path d="M248.2 105.8v4.8M248.2 112.1v1.5M248.2 115.1v4.8M108.1 121.3v1.6M108.1 124.4v9.7M143.2 121.3v1.6M143.2 124.4v9.7M178.2 121.3v1.6M178.2 124.4v9.7M213.2 121.3v1.6M213.2 124.4v9.7M248.2 121.3v1.6"/>
<path d="M248.2 124.4v9.7"/>
</g>
<path d="M108.1 97.4l2.6-.5v1z" fill="#f00"/>
<path d="M108.1 97.4l2.6-.5v1zM245.7 97.4h2.5" fill="none" stroke="#f00" stroke-width=".23"/>
<path d="M245.7 96.9l2.5 .5-2.5 .5z" fill="#f00"/>
<path d="M110.7 97.4h135M245.7 96.9l2.5 .5-2.5 .5zM108.1 104.1h2.6" fill="none" stroke="#f00" stroke-width=".23"/>
<path d="M108.1 104.1l2.6-.5v1z" fill="#f00"/>
<path d="M108.1 104.1l2.6-.5v1zM140.7 104.1h2.5" fill="none" stroke="#f00" stroke-width=".23"/>
<path d="M140.7 103.6l2.5 .5-2.5 .5z" fill="#f00"/>
<path d="M110.7 104.1h30M140.7 103.6l2.5 .5-2.5 .5zM79.4 191.5h2.5" fill="none" stroke="#f00" stroke-width=".23"/>
<path d="M79.4 191.5l2.5-.5v1z" fill="#f00"/>
<path d="M79.4 191.5l2.5-.5v1zM271.9 191.5h2.5" fill="none" stroke="#f00" stroke-width=".23"/>
<path d="M271.9 191l2.5 .5-2.5 .5z" fill="#f00"/>
<path d="M79.4 154.5v39.5M274.4 154.5v39.5M81.9 191.5h190M81.9 184h2.5M271.9 191l2.5 .5-2.5 .5z" fill="none" stroke="#f00" stroke-width=".23"/>
<path d="M81.9 184l2.5-.5v1z" fill="#f00"/>
<path d="M81.9 184l2.5-.5v1zM269.4 184h2.5" fill="none" stroke="#f00" stroke-width=".23"/>
<path d="M269.4 183.5l2.5 .5-2.5 .5z" fill="#f00"/>
<path d="M71.9 117.8v2.5M81.9 124.3v62.2M271.9 124.3v62.2M84.4 184h185M269.4 183.5l2.5 .5-2.5 .5z" fill="none" stroke="#f00" stroke-width=".23"/>
<!-- layer: Linha de centro (ISO) -->
<g fill="none" stroke="#000" stroke-width=".25">
<path d="M106.9 31.5v13M176.9 31.5v9.1M246.9 31.5v11.3M176.9 42v1.5M176.9 45v4.1M176.9 50.6v1.5M176.9 53.6v4M176.9 59.1v1.5M176.9 62.1v4.1M176.9 67.6v1.5M176.9 70.7v4M176.9 76.2v1.5"/>
<path d="M176.9 79.2v4M176.9 84.7v1.5M176.9 87.7v4M176.9 93.3v1.4M176.9 96.3v4M176.9 101.8v1.5M176.9 104.8v4M176.9 110.3v1.5M176.9 113.3v4M176.9 118.9v1.5M176.9 121.8v4.1M176.9 127.4v1.5"/>
<path d="M176.9 130.4v4M176.9 135.9v1.5M176.9 138.9v4.1M176.9 144.4v1.6M176.9 147.4v9"/>
</g>
<path d="M71.9 117.8l.5 2.5h-1z" fill="#f00"/>
<path d="M71.9 117.8l.5 2.5h-1zM71.9 151.5v2.5" fill="none" stroke="#f00" stroke-width=".23"/>
<path d="M71.4 151.5h1l-.5 2.5z" fill="#f00"/>
<path d="M69.4 117.8h6M71.9 120.3v31.2M56.9 151.5v2.5M69.4 154h9.5M71.4 151.5h1l-.5 2.5z" fill="none" stroke="#f00" stroke-width=".23"/>
<path d="M56.4 151.5h1l-.5 2.5z" fill="#f00"/>
<path d="M56.9 80.2v2.5M56.4 151.5h1l-.5 2.5z" fill="none" stroke="#f00" stroke-width=".23"/>
<path d="M56.9 80.2l.5 2.5h-1z" fill="#f00"/>
<path d="M54.4 80.2h21M56.9 80.2l.5 2.5h-1zM56.9 82.7v68.8M49.4 151.5v2.5M54.4 154h24.5" fill="none" stroke="#f00" stroke-width=".23"/>
<path d="M48.9 151.5h1l-.5 2.5z" fill="#f00"/>
<path d="M49.4 42.7v2.6M48.9 151.5h1l-.5 2.5z" fill="none" stroke="#f00" stroke-width=".23"/>
<path d="M49.4 42.7l.5 2.6h-1z" fill="#f00"/>
<path d="M46.9 42.7h30M49.4 42.7l.5 2.6h-1zM49.4 45.3v106.2M46.9 154h32M159.4 161.5h2.5" fill="none" stroke="#f00" stroke-width=".23"/>
<path d="M159.4 161.5l2.5-.5v1z" fill="#f00"/>
<path d="M159.4 161.5l2.5-.5v1zM191.9 161.5h2.5" fill="none" stroke="#f00" stroke-width=".23"/>
<path d="M191.9 161l2.5 .5-2.5 .5z" fill="#f00"/>
<path d="M159.4 124.3v39.7M194.4 124.3v39.7M124.4 169h2.5M161.9 161.5h30M191.9 161l2.5 .5-2.5 .5z" fill="none" stroke="#f00" stroke-width=".23"/>
<path d="M124.4 169l2.5-.5v1z" fill="#f00"/>
<path d="M124.4 169l2.5-.5v1zM226.9 169h2.5" fill="none" stroke="#f00" stroke-width=".23"/>
<path d="M226.9 168.5l2.5 .5-2.5 .5z" fill="#f00"/>
<path d="M178.2 106h2.5M124.4 124.3v47.2M229.4 124.3v47.2M126.9 169h100M226.9 168.5l2.5 .5-2.5 .5z" fill="none" stroke="#f00" stroke-width=".23"/>
<path d="M178.2 106l2.5-.5v1z" fill="#f00"/>
<path d="M174.4 106h2.5M178.2 106l2.5-.5v1z" fill="none" stroke="#f00" stroke-width=".23"/>
<path d="M174.4 105.5l2.5 .5-2.5 .5z" fill="#f00"/>
<path d="M237.2 47.9h2.4M171.9 106h2.5M174.4 105.5l2.5 .5-2.5 .5zM176.9 106h1.3M180.7 106h5.3" fill="none" stroke="#f00" stroke-width=".23"/>
<path d="M237.2 47.9l2.4-.5v.9z" fill="#f00"/>
<path d="M237.2 47.9l2.4-.5v.9zM254.2 47.9h2.5" fill="none" stroke="#f00" stroke-width=".23"/>
<path d="M254.2 47.4l2.5 .5-2.5 .4z" fill="#f00"/>
<path d="M268.7 39.5v2.5M237.2 43.5v6.8M239.6 47.9h14.6M254.2 47.4l2.5 .5-2.5 .4zM256.7 43.5v6.8" fill="none" stroke="#f00" stroke-width=".23"/>
<path d="M268.2 39.5h1l-.5 2.5z" fill="#f00"/>
<path d="M268.2 39.5h1l-.5 2.5zM268.7 34v2.5" fill="none" stroke="#f00" stroke-width=".23"/>
<path d="M268.7 34l.5 2.5h-1z" fill="#f00"/>
<path d="M259.1 34h12.1M268.7 34l.5 2.5h-1zM268.7 36.5v3M254.4 42h16.8" fill="none" stroke="#f00" stroke-width=".23"/>
<path d="M243.5 35.3l-1.6 1.8" fill="none" stroke="#f00" stroke-width=".23"/>
<path d="M243.1 35l.8 .6-2 1.5z" fill="#f00"/>
<path d="M243.1 35l.8 .6-2 1.5zM275.1 38.9l-1.6 1.9M304.9 22.9h-50.6l-10.8 12.4" fill="none" stroke="#f00" stroke-width=".23"/>
<path d="M274.7 38.6l.8 .6-2 1.6z" fill="#f00"/>
<path d="M274.7 38.6l.8 .6-2 1.6zM325.1 37.7h-49.1l-.9 1.2" fill="none" stroke="#f00" stroke-width=".23"/>
<path d="M86.9 176.5h2.5" fill="none" stroke="#f00" stroke-width=".23"/>
<path d="M86.9 176.5l2.5-.5v1z" fill="#f00"/>
<path d="M86.9 176.5l2.5-.5v1zM264.4 176.5h2.5" fill="none" stroke="#f00" stroke-width=".23"/>
<path d="M264.4 176l2.5 .5-2.5 .5z" fill="#f00"/>
<path d="M237.4 80.9h2.6M86.9 113v66M266.9 113v66M89.4 176.5h175M264.4 176l2.5 .5-2.5 .5z" fill="none" stroke="#f00" stroke-width=".23"/>
<path d="M237.4 80.9l2.6-.5v1.1z" fill="#f00"/>
<path d="M237.4 80.9l2.6-.5v1.1zM245.7 80.9h2.5" fill="none" stroke="#f00" stroke-width=".23"/>
<path d="M245.7 80.4l2.5 .5-2.5 .6z" fill="#f00"/>
<path d="M240 80.9h5.7M245.7 80.4l2.5 .5-2.5 .6zM256.4 80.9h2.5" fill="none" stroke="#f00" stroke-width=".23"/>
<path d="M256.4 80.4l2.5 .5-2.5 .5z" fill="#f00"/>
<path d="M248.2 80.9h2.5M256.4 80.4l2.5 .5-2.5 .5z" fill="none" stroke="#f00" stroke-width=".23"/>
<path d="M248.2 80.9l2.5-.5v1z" fill="#f00"/>
<path d="M248.2 73.4h2.5M248.2 80.9l2.5-.5v1zM250.7 80.9h5.7" fill="none" stroke="#f00" stroke-width=".23"/>
<path d="M248.2 73.4l2.5-.5v1z" fill="#f00"/>
<path d="M248.2 73.4l2.5-.5v1zM257.6 73.4h2.6" fill="none" stroke="#f00" stroke-width=".23"/>
<path d="M257.6 72.9l2.6 .5-2.6 .5z" fill="#f00"/>
<path d="M233.7 73.4h2.5M250.7 73.4h6.9M257.6 72.9l2.6 .5-2.6 .5z" fill="none" stroke="#f00" stroke-width=".23"/>
<path d="M233.7 73.4l2.5-.5v1z" fill="#f00"/>
<path d="M233.7 73.4l2.5-.5v1zM245.7 73.4h2.5" fill="none" stroke="#f00" stroke-width=".23"/>
<path d="M245.7 72.9l2.5 .5-2.5 .5z" fill="#f00"/>
<path d="M236.2 73.4h9.5M245.7 72.9l2.5 .5-2.5 .5zM287.8 66.4v2.5" fill="none" stroke="#f00" stroke-width=".23"/>
<path d="M287.8 66.4l.5 2.5h-1z" fill="#f00"/>
<path d="M287.8 66.4l.5 2.5h-1zM287.8 129.1v2.5" fill="none" stroke="#f00" stroke-width=".23"/>
<path d="M287.3 129.1h1l-.5 2.5z" fill="#f00"/>
<path d="M256.6 66.4h33.7M287.8 68.9v60.2M256.6 131.6h33.7M287.3 129.1h1l-.5 2.5zM357.8 161.5h2.6" fill="none" stroke="#f00" stroke-width=".23"/>
<path d="M357.8 161l2.6 .5-2.6 .5z" fill="#f00"/>
<path d="M357.8 161l2.6 .5-2.6 .5zM365.3 161.5h2.6" fill="none" stroke="#f00" stroke-width=".23"/>
<path d="M365.3 161.5l2.6-.5v1z" fill="#f00"/>
<path d="M360.2 78.1h2.4M360.4 155.5v8.5M365.3 155.5v8.5M355.3 161.5h2.5M360.4 161.5h4.9M365.3 161.5l2.6-.5v1zM367.9 161.5h4.1" fill="none" stroke="#f00" stroke-width=".23"/>
<path d="M360.2 77.6l2.4 .5-2.4 .5z" fill="#f00"/>
<path d="M360.2 77.6l2.4 .5-2.4 .5zM365.3 78.1h2.6" fill="none" stroke="#f00" stroke-width=".23"/>
<path d="M365.3 78.1l2.6-.5v1z" fill="#f00"/>
<path d="M359.8 43h2.5M357.6 78.1h2.6M362.6 78.1h2.7M362.6 75.6v6.9M365.3 78.1l2.6-.5v1zM365.3 75.6v5.9M367.9 78.1h7.4" fill="none" stroke="#f00" stroke-width=".23"/>
<path d="M359.8 42.5l2.5 .5-2.5 .5z" fill="#f00"/>
<path d="M359.8 42.5l2.5 .5-2.5 .5zM365.3 43h2.6" fill="none" stroke="#f00" stroke-width=".23"/>
<path d="M365.3 43l2.6-.5v1z" fill="#f00"/>
<path d="M362.2 30.7h2.5M357.3 43h2.5M362.3 43h3M362.3 40.6v6.7M365.3 43l2.6-.5v1zM367.9 43h6" fill="none" stroke="#f00" stroke-width=".23"/>
<path d="M362.2 30.1l2.5 .6-2.5 .5z" fill="#f00"/>
<path d="M362.2 30.1l2.5 .6-2.5 .5zM365.3 30.7h2.6" fill="none" stroke="#f00" stroke-width=".23"/>
<path d="M365.3 30.7l2.6-.6v1.1z" fill="#f00"/>
<path d="M359.7 30.7h2.5M364.7 30.7h.6M364.7 28.2v4.3M365.3 30.7l2.6-.6v1.1zM365.3 28.2v4.3M367.9 30.7h7.1M355.3 96.5v2.5" fill="none" stroke="#f00" stroke-width=".23"/>
<!-- layer: Linha de centro (ISO) -->
<path d="M357.8 38h8.9M357.8 99h10.1" fill="none" stroke="#000" stroke-width=".25"/>
<path d="M354.8 96.5h1.1l-.6 2.5z" fill="#f00"/>
<path d="M355.3 66.4v2.5M354.8 96.5h1.1l-.6 2.5z" fill="none" stroke="#f00" stroke-width=".23"/>
<path d="M355.3 66.4l.6 2.5h-1.1z" fill="#f00"/>
<path d="M352.9 66.4h8.2M355.3 66.4l.6 2.5h-1.1zM355.3 68.9v27.6M347.3 96.5v2.5M352.9 99h3.5" fill="none" stroke="#f00" stroke-width=".23"/>
<path d="M346.8 96.5h1l-.5 2.5z" fill="#f00"/>
<path d="M347.3 51.5v2.5M346.8 96.5h1l-.5 2.5z" fill="none" stroke="#f00" stroke-width=".23"/>
<path d="M347.3 51.5l.5 2.5h-1z" fill="#f00"/>
<path d="M344.8 51.5h15M347.3 51.5l.5 2.5h-1zM347.3 54v42.5M372.6 46.3v2.5M344.8 99h11.6" fill="none" stroke="#f00" stroke-width=".23"/>
<path d="M372 46.3h1.1l-.5 2.5z" fill="#f00"/>
<path d="M372 46.3h1.1l-.5 2.5zM372.6 54.2v2.5" fill="none" stroke="#f00" stroke-width=".23"/>
<path d="M372.6 54.2l.5 2.5h-1.1z" fill="#f00"/>
<path d="M106.9 29.1h2.5M366.8 54.2h.1M366.8 48.8h.1M372 54.2h3M372 48.8h3M372.6 54.2l.5 2.5h-1.1zM372.6 43.8v2.5M372.6 48.8v5.4M372.6 56.7v2.5" fill="none" stroke="#f00" stroke-width=".23"/>
<!-- layer: Linha de centro (ISO) -->
<path d="M359.8 51.5h7" fill="none" stroke="#000" stroke-width=".25"/>
<path d="M106.9 29.1l2.5-.5v1z" fill="#f00"/>
<path d="M106.9 29.1l2.5-.5v1zM174.4 29.1h2.5" fill="none" stroke="#f00" stroke-width=".23"/>
<path d="M174.4 28.6l2.5 .5-2.5 .5z" fill="#f00"/>
<path d="M106.9 26.6v3.4M109.4 29.1h65M174.4 28.6l2.5 .5-2.5 .5zM176.9 26.6v4.9M262.6 31.5v2.5" fill="none" stroke="#f00" stroke-width=".23"/>
<path d="M262.1 31.5h1l-.5 2.5z" fill="#f00"/>
<path d="M262.1 31.5h1l-.5 2.5zM262.6 38v2.5" fill="none" stroke="#f00" stroke-width=".23"/>
<path d="M262.6 38l.5 2.5h-1z" fill="#f00"/>
<path d="M257.3 38h6.4M262.6 38l.5 2.5h-1zM262.6 29v2.5M262.6 34v4M262.6 40.5v2.5M64.4 151.5v2.5" fill="none" stroke="#f00" stroke-width=".23"/>
<path d="M63.9 151.5h1l-.5 2.5z" fill="#f00"/>
<path d="M64.4 99v2.5M63.9 151.5h1l-.5 2.5z" fill="none" stroke="#f00" stroke-width=".23"/>
<path d="M64.4 99l.5 2.5h-1z" fill="#f00"/>
<path d="M61.9 99h12.9M64.4 99l.5 2.5h-1zM280.7 84v2.5M64.4 101.5v50M61.9 154h17" fill="none" stroke="#f00" stroke-width=".23"/>
<path d="M280.7 84l.5 2.5h-1z" fill="#f00"/>
<path d="M280.7 84l.5 2.5h-1zM280.7 111.5v2.5" fill="none" stroke="#f00" stroke-width=".23"/>
<path d="M280.2 111.5h1l-.5 2.5z" fill="#f00"/>
<path d="M274.9 84h8.3M280.7 86.5v25M274.9 114h8.3M280.2 111.5h1l-.5 2.5z" fill="none" stroke="#f00" stroke-width=".23"/>
<text font-size="7.6" x="30" y="17.1">GRJ-04-104</text>
<g font-size="5.3">
<text x="257.3" y="21.6">M3x0.5 Passante (4x)</text>
<text x="138.3" y="28.1">140</text>
<text x="368.9" y="29">1,3</text>
<text x="261.6" y="37.3" transform="rotate(-90 261.6 37.3)">8</text>
<text x="267.7" y="40.2" transform="rotate(-90 267.7 40.2)">16</text>
<text x="367.8" y="41.4">6,1</text>
<text x="244.4" y="46.8">39</text>
<text x="370.8" y="55.5" transform="rotate(-90 370.8 55.5)">10,8</text>
<text x="238.4" y="72.4">29</text>
<text x="251.5" y="72.4">24</text>
<text x="346.3" y="77.8" transform="rotate(-90 346.3 77.8)">95</text>
<text x="368.2" y="76.4">5,4</text>
<text x="238.8" y="79.3">21,5</text>
<text x="249.5" y="79.2">21,5</text>
<text x="353.7" y="87.1" transform="rotate(-90 353.7 87.1)">65,2</text>
<text x="40.9" y="98" transform="rotate(-90 40.9 98)">240</text>
<text x="116.4" y="96.1">4x70(280)</text>
<text x="279.7" y="101.5" transform="rotate(-90 279.7 101.5)">60</text>
<text x="47.8" y="104.1" transform="rotate(-90 47.8 104.1)">222,5</text>
<text x="123.1" y="103">70</text>
<text x="179.3" y="104.4">2,5</text>
<text x="286.1" y="104.4" transform="rotate(-90 286.1 104.4)">130,4</text>
<text x="55.2" y="122.6" transform="rotate(-90 55.2 122.6)">147,5</text>
<text x="63.4" y="129.6" transform="rotate(-90 63.4 129.6)">110</text>
<text x="70.2" y="140.3" transform="rotate(-90 70.2 140.3)">72,5</text>
<text x="174.4" y="160.5">70</text>
<text x="367.2" y="160.5">10</text>
<text x="173.5" y="168">210</text>
<text x="173.2" y="175.5">360</text>
<text x="173.2" y="183">380</text>
<text x="173.2" y="190.5">390</text>
<text x="263.8" y="242.3">Descrição</text>
<text x="314.2" y="242.2">Qtd</text>
<text x="336.7" y="242.2">Material</text>
<text x="380.6" y="242.3">Dimensão</text>
<text x="302.1" y="248.7">LISTA DE MATERIAL</text>
</g>
<g font-size="4.8">
<text x="279.1" y="29.8">⌀4,5 Passante (18x)</text>
<text x="279.1" y="35.9">⌵ ⌀10 X 90°</text>
</g>
<g font-size="3.9">
<text x="247.3" y="235.8">Suporte Dissipador G GRJW890-A</text>
<text x="317.4" y="235.8">1</text>
<text x="336.4" y="235.8">Fenolite OR</text>
<text x="375.3" y="235.8">10 x 240 x 390 mm</text>
</g>
<g font-size="3.8">
<text x="318.1" y="253.8">Gree</text>
<text x="253.6" y="258.8">Willian Pinheiro</text>
<text x="253.6" y="263.8">Antonio Lucas</text>
<text x="318.1" y="263.8">GRJ-04-104</text>
<text x="318.1" y="258.4">Pasta Dissipador G</text>
<text x="253.6" y="268.8">Anderson Oliveira</text>
<text x="318.1" y="268.4">Suporte Dissipador G GRJW890-A</text>
<text x="318.1" y="273.8">00</text>
<text x="318.1" y="278.6">Fenolite OR, 10 x 240 x 390 mm</text>
<text x="384" y="278.8">1 : 2</text>
<text x="403" y="278.8">A3</text>
<text x="318.1" y="283.4">0,641 kg</text>
<text x="401.3" y="288.8">1 / 1</text>
</g>
<text font-size="3.8" fill="#00f" x="385.4" y="268.8">DELTASOLLUTIONS</text>
<g font-size="3">
<text x="253.2" y="253.5">Nome</text>
<text x="287.3" y="253.5">Data</text>
<text x="304.2" y="253.5">Cliente:</text>
<text x="236.2" y="263.5">Revisado</text>
<text x="236.2" y="258.2">Projetado</text>
<text x="287.2" y="258.6">10/09/2025</text>
<text x="304.2" y="263.3">Código:</text>
<text x="304.2" y="258.2">Projeto:</text>
<text x="236.2" y="268.2">Aprovado</text>
<text x="304.2" y="268.4">Descrição:</text>
<text x="304.2" y="273.5">Rev.:</text>
<text x="379.2" y="273.5">Escala:</text>
<text x="396.7" y="273.5">Tamanho:</text>
<text x="304.2" y="278.6">Material:</text>
<text x="304.2" y="283.5">Peso:</text>
<text x="396.7" y="283.5">Folha:</text>
</g>
<g font-size="2.3">
<text x="239" y="273.4">Tolerância Linear Permitida</text>
<text x="272.3" y="273.2">Tolerância Angular Permitida</text>
<text x="237.2" y="278.3">1~50</text>
<text x="244.8" y="278.3">51~100</text>
<text x="252.7" y="278.3">101~250</text>
<text x="261.1" y="278.3">251~1000</text>
<text x="270.6" y="278.3">0~45°</text>
<text x="278.5" y="278.3">45~90°</text>
<text x="286.7" y="278.3">90~135°</text>
<text x="295.2" y="278.3">135~180°</text>
<text x="235.9" y="287.1">Dimensões em milímetros.</text>
<text x="236.8" y="283.1">±0,05</text>
<text x="245.5" y="283.1">±0,10</text>
<text x="253.8" y="283.1">±0,25</text>
<text x="262.8" y="283.1">±0,5</text>
<text x="270.4" y="283.1">±0,50°</text>
<text x="279" y="283.1">±1,00°</text>
<text x="287.5" y="283.1">±1,50°</text>
<text x="295.8" y="283.1">±2,00°</text>
<text x="303.9" y="287.1">Este desenho é propriedade da DELTA SOLLUTIONS. A reprodução, uso ou</text>
<text x="235.9" y="289.2">Chanfros não especificados 0,5x45°.</text>
<text x="303" y="289.2">divulgação a terceiros não deve ser feita sem prévia autorização.</text>
</g>
</svg>
